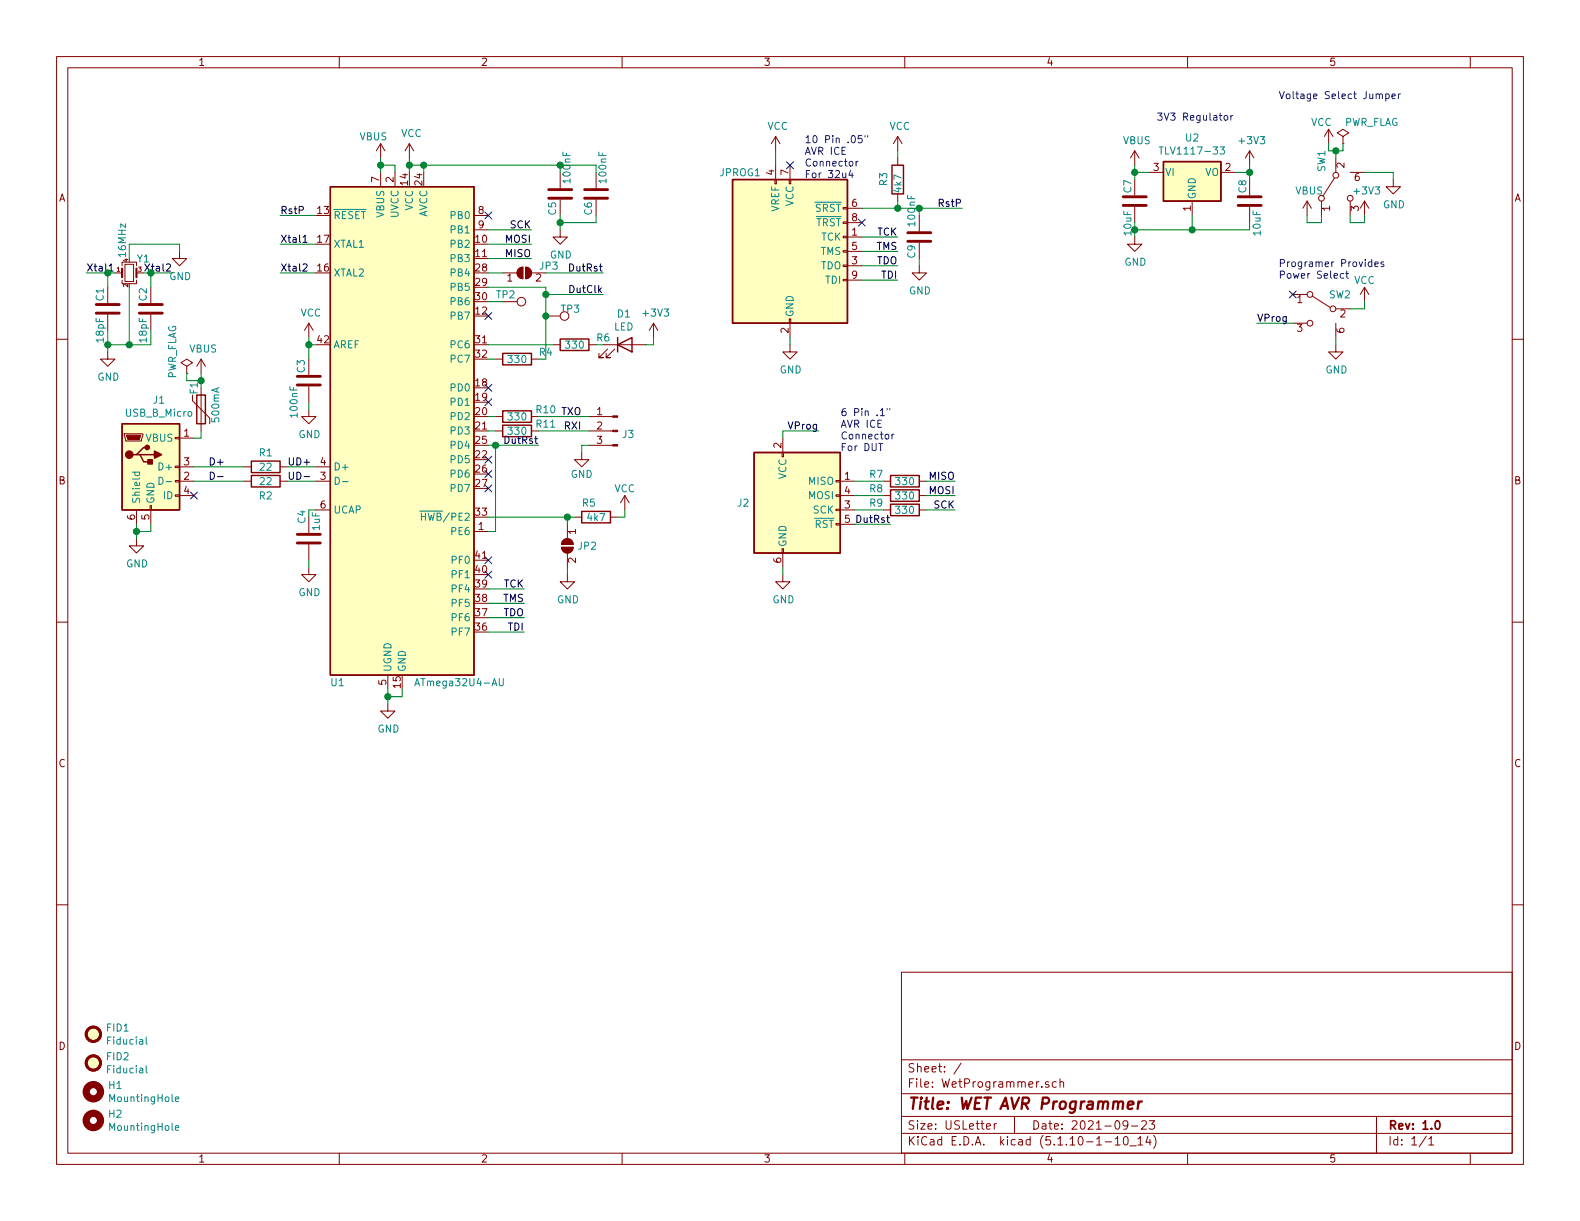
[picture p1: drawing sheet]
<svg xmlns="http://www.w3.org/2000/svg" width="279mm" height="216mm" viewBox="0 0 279 216" stroke-linecap="round" stroke-linejoin="round" font-family="sans-serif">
<g fill="none" stroke="#840000" stroke-width=".18">
<path d="M10 10h259.4v195.9h-259.4zM12 12h255.4v191.9h-255.4zM60 10v2M110 10v2M160 10v2M210 10v2M260 10v2M67.3 25.4l-.8 1.3M67.3 25.4v2.5M67.3 30.5v2.5M67.3 25.4l.8 1.3M69.8 30.5v2.5"/>
<path d="M72.4 25.4l-.8 1.3M72.4 25.4v2.5M72.4 25.4l.8 1.3M83.8 38.1h2.6M99.1 30.5v2.8M99.1 35.3v2.8M105.4 30.5v2.8M105.4 35.3v2.8M137 31.8h.3v.7h-.3zM137.2 24.1v2.6M137.2 29.2v2.6M137.2 24.1l-.8 1.3"/>
<path d="M137.2 24.1l.7 1.3M139.6 31.8h.2v.7h-.2zM139.7 29.2v2.6M149.1 39.2h.8v.3h-.8zM149.1 36.7h.8v.3h-.8zM149.9 36.8h2.5M149.9 39.4h2.5M158.7 24.1v2.6M158.7 27.9v1.3M158.7 34.3v1.3M158.7 24.1l-.7 1.3M158.7 24.1l.8 1.3"/>
<path d="M162.6 38.1v2.8M200.7 26.7v2.5M200.7 36.6v2.8M200.7 26.7l-.8 1.2M200.7 26.7l.7 1.2M203.2 30.5h2.5M210.8 35.6v2.5M215.9 30.5h2.5M221 26.7v2.5M221 36.6v2.8M221 26.7l-.8 1.2M221 26.7l.7 1.2"/>
<path d="M231.1 35.6l-.7 1.2M231.1 35.6v2.5M231.1 35.6l.8 1.2M233.7 35.6v2.5M234.9 22.9l-.7 1.2M234.9 22.9v2.5M234.9 22.9l.8 1.2M236 31.5l-2.1 3.2M236.2 27.9v2.6M237.5 24.1l1-.6-1-.6-1 .6 1 .6v1.3M237.5 25.4h.1M238.8 35.6v2.5"/>
<path d="M238.8 30.5h2.5M241.3 35.6l-.8 1.2M241.3 35.6v2.5M241.3 35.6l.8 1.2M246.4 31.8v1.2h1.2l-1.2 1.3-1.3-1.3h1.3M10 60h2M19 50.8v2.8M19 55.6v2.8M20.3 48.3h1.3M21.6 49.5v.7h2.5v-.7M21.6 47v-.6h2.5v.6M22.1 46.7h1.5v3.1h-1.5z"/>
<path d="M24.1 48.3h1.3M26.7 50.8v2.8M26.7 55.6v2.8M31.7 44.5v1.2h1.3l-1.3 1.3-1.2-1.3h1.2M54.6 57.2v2.5M54.6 57.2l-.8 1.2M54.6 57.2l.8 1.2M83.8 40.6h2.6M88.9 48.3h2.5M91.7 47.6l.4-.3 .4-.1v2.1a1.03 1.03 0 0 1-1-.6 1.03 1.03 0 0 1 .2-1.1zM93 47.2a1.02 1.02 0 0 1 1 1.1 1.02 1.02 0 0 1-1 1zM94 48.3h2.5"/>
<path d="M96.5 55.9h2.6M99.1 40.6v1.3h1.2l-1.2 1.3-1.3-1.3h1.3M115.6 57.2l-.8 1.2M115.6 57.2v2.5M115.6 57.2l.7 1.2M139.6 56.4h.2v.8h-.2zM139.7 57.2v2.5M149.1 49.4h.8v.3h-.8zM149.1 46.9h.8v.2h-.8zM149.1 44.3h.8v.3h-.8zM149.1 41.8h.8v.2h-.8zM149.9 41.9h2.5"/>
<path d="M149.9 47h2.5M149.9 44.5h2.5M149.9 49.5h2.5M162.6 47v1.3h1.2l-1.2 1.2-1.3-1.2h1.3M162.6 42.9v2.8M200.7 41.9v1.3h1.2l-1.2 1.3-1.3-1.3h1.3M228.6 52.1h2.5M228.6 57.2h2.5M232 52.3l3.2 2.1M236.2 57.2v2.5M236.2 54.6h2.6M241.3 50.8v2.5"/>
<path d="M241.3 50.8l-.8 1.3M241.3 50.8l.8 1.3M267.4 60h2M19 62.2v1.3h1.3l-1.3 1.3-1.2-1.3h1.2M22 76.7h3.3v.3l-.3 1h-2.8zM31 77.3h.7v.3h-.7zM31.7 77.5h2.6M33 64.8l1-.7-1-.6-1 .6 1 .7v1.2M33 66h.1M34 69.9v1l3.1 3v1M35.6 63.5v2.5M35.6 69.9v6.3"/>
<path d="M35.6 63.5l-.8 1.3M35.6 63.5l.7 1.3M54.6 72.4v1.3h1.3l-1.3 1.2-1.3-1.2h1.3M54.6 63.5v2.8M54.6 68.3v2.8M87.6 76.2h1.3M87.6 73.7h1.3M87.6 63.5h1.3M94 76.2h1.2M94 73.7h1.2M94 63.5h1.2M97.8 61h1.3"/>
<path d="M104.1 78.7h4.3M104.1 76.2h4.3M104.1 73.7h4.3M104.1 61h1.3M106.7 61h7.6M107.4 61.7l-1.5 1.5h.8h-.8v-.7M108.7 61.7l-1.5 1.5h.7h-.7v-.7M138.4 77.5v2.5M139.7 61v1.2h1.3l-1.3 1.3-1.3-1.3h1.3M236.2 61v1.2h1.3l-1.3 1.3-1.3-1.3h1.3M24.1 95.3v1.2h1.3l-1.3 1.3-1.2-1.3h1.2M24.1 90.2v2.5"/>
<path d="M26.5 89.4h.3v.8h-.3zM26.7 90.2v2.5M31 87.5h.7v.3h-.7zM31 85h.7v.2h-.7zM31 82.4h.7v.3h-.7zM31.7 85.1h2.6M31.7 87.6h2.6M31.7 82.6h2.6M43.2 85.1h1.2M43.2 82.6h1.2M49.5 85.1h1.3M49.5 82.6h1.3"/>
<path d="M54.6 91.4v2.8M54.6 96.3v2.8M55.9 85.1h2.5M55.9 90.2h2.5M55.9 82.6h2.5M83.8 94h2.6M99.3 96.8h2a1.02 1.02 0 0 1-1 1 1.02 1.02 0 0 1-1-1zM99.5 95.6a1.02 1.02 0 0 1 1.2-.3 1.02 1.02 0 0 1 .6 1h-2zM100.3 92.7v2.6M100.3 97.8v2.5M101.6 91.4h1.3M102.9 80v1.3h1.2l-1.2 1.3-1.3-1.3h1.3"/>
<path d="M107.9 91.4h1.3M110.5 87.6l-.8 1.3M110.5 87.6v2.6M110.5 87.6l.8 1.3M138.3 97h.3v.8h-.3zM138.3 80h.3v.8h-.3zM138.4 97.8v2.5M147.8 92.6h.8v.2h-.8zM147.8 90h.8v.3h-.8zM147.8 87.5h.8v.3h-.8zM147.8 85h.8v.2h-.8zM148.6 85.1h2.5"/>
<path d="M148.6 90.2h2.5M148.6 87.6h2.5M148.6 92.7h2.5M156.2 85.1h1.3M156.2 90.2h1.3M156.2 87.6h1.3M162.6 85.1h1.2M162.6 90.2h1.2M162.6 87.6h1.2M10 110h2M54.6 100.3v1.3h1.3l-1.3 1.3-1.3-1.3h1.3M68.6 119.4v2.5"/>
<path d="M100.3 101.6v1.3h1.3l-1.3 1.2-1.2-1.2h1.2M138.4 101.6v1.3h1.3l-1.3 1.2-1.2-1.2h1.2M267.4 110h2M68.6 124.5v1.2h1.2l-1.2 1.3-1.3-1.3h1.3M10 160h2M267.4 160h2M159.4 171.9h108v32h-108zM159.4 197.4h108M159.4 193.4h108M159.4 187.4h108M170 188l-1.3 1.9M174.4 199.2l.8-.2-.1-.2-.4-.1-.3 .2 .1 .7h.6"/>
<path d="M175.8 198.7v1M176.2 198.7l-.3 .1-.1 .2M179.4 197.4v3M185.4 191.3a.37 .37 0 0 0-.5 .2v.2l.5 .1 .1 .2-.2 .3-.4-.1M186.8 191.3h-.4l-.3 .2 .1 .6 .2 .2 .4-.1M187.5 191.4v-.1a.37 .37 0 0 1 .6 .2v.8M187.5 190.8v1.5M199.4 198.8l-.1 .2a.48 .48 0 0 1-.6 0v-.7a.48 .48 0 0 1 .6-.1l.1 .1a1.19 1.19 0 0 1-.2 1.3l-.5 .1M200.1 199.1h1.1M201.9 198.3l.2-.1h.3l.3 .1v.3v.2l-.9 .9h.9M203.2 198.2h1l-.5 .6 .4 .1v.6l-.2 .2-.7-.2M243.4 197.4v6.5"/>
<path d="M60 203.9v2M110 203.9v2M159.4 200.4h108M160 203.9v2M195.4 201.9h1.2M197.2 201.4l.4-.4v1.5M197.2 202.5h.9M198.8 201.1l.3-.1a.94 .94 0 0 1 0 1.5l-.4-.3v-.7zM199.8 202.6h1.1M201.2 201.4l.5-.4v1.5M201.2 202.5h.9M203 200.9l-.4 1.1h1"/>
<path d="M203.4 201.5v1M204 200.8a1.71 1.71 0 0 1 0 2.2M210 203.9v2M252.2 200.9l-1.2 1.9M252.7 201.4l.4-.4v1.5M252.7 202.5h.8M260 203.9v2"/>
<circle cx="233.7" cy="35.1" r=".51"/>
<circle cx="236.2" cy="31" r=".51"/>
<circle cx="238.8" cy="35.1" r=".51"/>
<circle cx="92.2" cy="53.3" r=".76"/>
<circle cx="99.8" cy="55.9" r=".76"/>
<circle cx="231.6" cy="52.1" r=".51"/>
<circle cx="231.6" cy="57.2" r=".51"/>
<circle cx="235.7" cy="54.6" r=".51"/>
</g>
<path d="M253.9 198.3l.2-.1a.81 .81 0 0 1 .6 .6 .81 .81 0 0 1-.3 .8l-.1 .1a.79 .79 0 0 1-.4-1.4z" fill="none" stroke="#840000" stroke-width=".3"/>
<path d="M199.4 195.4l1-.2v-.4h-.6l-.3 .2v1l.1 .1 .6-.1M201.3 194.8l-.1 1.3M201.9 194.8a.55 .55 0 0 0-.6 .3" fill="none" stroke="#840000" stroke-width=".41"/>
<g fill="none" stroke="#840000" stroke-width=".51">
<path d="M97 33.5h4.1M97 35.1h4.1M103.4 33.5h4M103.4 35.1h4M198.6 36.3h4.1M198.6 34.8h4.1M218.9 36.3h4.1M218.9 34.8h4.1M17 53.8h4.1M17 55.4h4.1M24.6 53.8h4.1M24.6 55.4h4.1"/>
<path d="M160.5 41.1h4.1M160.5 42.7h4.1M52.6 66.5h4M52.6 68.1h4M52.6 96h4M52.6 94.5h4"/>
<circle cx="16.5" cy="188" r="1.27"/>
<circle cx="16.5" cy="182.9" r="1.27"/>
</g>
<g fill="#ffffc2" stroke="#ffffc2" stroke-width=".18">
<path d="M133.3 80h15.3v17.8h-15.3z"/>
<path d="M58.4 33h25.4v86.4h-25.4z"/>
<path d="M205.7 28.6h10.2v7h-10.2z"/>
<path d="M129.5 31.8h20.4v25.4h-20.4z"/>
<path d="M21.6 74.9h10.1v15.3h-10.1z"/>
<circle cx="16.5" cy="182.9" r="1.27"/>
<circle cx="16.5" cy="188" r="1.27"/>
</g>
<g fill="none" stroke="#840000" stroke-width=".25">
<path d="M58.4 33h25.4v86.4h-25.4zM129.5 31.8h20.4v25.4h-20.4zM157.7 29.2h2.1v5.1h-2.1zM205.7 28.6h10.2v7h-10.2zM99.1 59.9h5v2.1h-5zM109.2 59.7v2.5M21.6 74.9h10.1v15.3h-10.1zM26 79.1h-.6l-1.3 1.3h-.6M34.8 69.9h1.5v5h-1.5zM88.9 62.5h5.1v2h-5.1zM88.9 75.2h5.1v2h-5.1zM88.9 72.6h5.1v2.1h-5.1z"/>
<path d="M109.2 61l2.6-1.3v2.5zM24.1 80.4h.7l.6 1.3h1.3M24.8 80.4h2.5M44.4 81.5h5.1v2.1h-5.1zM44.4 84.1h5.1v2h-5.1zM102.9 90.4h5v2.1h-5zM133.3 80h15.3v17.8h-15.3zM157.5 89.2h5.1v2h-5.1zM157.5 86.6h5.1v2h-5.1zM157.5 84.1h5.1v2h-5.1z"/>
</g>
<path d="M21.6 47.5v1.5M24.1 47.5v1.5" fill="none" stroke="#840000" stroke-width=".38"/>
<g fill="#840000" stroke="#840000" stroke-width=".18">
<path d="M108.4 78.6h.8v.3h-.8z"/>
<path d="M108.4 76.1h.8v.2h-.8z"/>
<path d="M108.4 73.5h.8v.3h-.8z"/>
<path d="M22.4 77h2.5l-.3 .7h-2z"/>
<path d="M91.7 47.6l.4-.3 .4-.1v2.1a1.03 1.03 0 0 1-1-.6 1.03 1.03 0 0 1 .2-1.1z"/>
<path d="M93 47.2a1.02 1.02 0 0 1 1 1.1 1.02 1.02 0 0 1-1 1z"/>
<path d="M99.5 95.6a1.02 1.02 0 0 1 1.2-.3 1.02 1.02 0 0 1 .6 1h-2z"/>
<path d="M99.3 96.8h2a1.02 1.02 0 0 1-1 1 1.02 1.02 0 0 1-1-1z"/>
</g>
<g fill="none" stroke="#840000" stroke-width="1.3">
<circle cx="16.5" cy="193" r="1.27"/>
<circle cx="16.5" cy="198.1" r="1.27"/>
</g>
<g fill="none" stroke="#008484" stroke-width=".18">
<path d="M205 26h.7M215.7 26h.8l-.4 .5 .4 .1v.4l-.2 .3-.6-.2M23.4 83.5h1.3M23.9 83.5v.4l.2 .2 .5-.1v-.5M28.1 84.4a.64 .64 0 0 1 .7 .6 .64 .64 0 0 1-.7 .6zM29.4 85.2h1M59.3 84.4a.64 .64 0 0 1 .7 .6 .64 .64 0 0 1-.7 .6zM60.6 85.2h.9M74.2 90.4h1.3M74.5 90.7v1.3M74.5 91.3h.7M88.3 120v1l.2 .3 .4-.1 .1-.2v-1"/>
<path d="M73.4 121.3l.4-1.3 .4 1.3M73.5 120.9h.6M25.9 183.4v1.1l.1 .1M25.9 188.4v1.1l.1 .2M31 199.4l.6-.1v-.2l-.4-.1-.2 .2 .1 .6h.5M31 194.4l.6-.1v-.3h-.4l-.2 .1 .1 .6h.5"/>
</g>
<g fill="#840000" stroke="#840000" stroke-width=".25">
<path d="M26.2 81.3h.7v.7h-.7z"/>
<path d="M27.3 79.8l1.3 .6-1.3 .6z"/>
<circle cx="22.9" cy="80.4" r=".63"/>
<circle cx="26" cy="79.1" r=".38"/>
</g>
<g fill="none" stroke="#008400" stroke-width=".18">
<path d="M49.5 38.1h6.4M67.3 29.2h2.5v1.3M67.3 27.9v2.6M72.4 29.2h33M72.4 27.9v2.6M74.9 29.2v1.3M99.1 38.1v2.5M105.4 38.1v1.3h-6.3M137.2 26.7v2.5M152.4 36.8h17.8M158.7 26.7v1.2M158.7 35.6v1.2"/>
<path d="M162.6 36.8v1.3M200.7 30.5h2.5M200.7 29.2v2.6M210.8 38.1v2.5M218.4 30.5h2.6M221 39.4v1.2h-20.3M221 29.2v2.6M231.1 38.1v1.3h2.6v-1.3M234.9 25.4v1.3h2.6v-1.3M236.2 26.7v1.2M238.8 38.1v1.3h2.5v-1.3M241.3 30.5h5.1v1.3"/>
<path d="M15.2 48.3h5.1M19 48.3v2.5M19 58.4v3.8M22.9 43.2h8.8v1.3M22.9 50.8v10.2M25.4 48.3h5.1M26.7 58.4v2.6h-7.7M26.7 48.3v2.5M49.5 48.3h6.4M49.5 43.2h6.4M54.6 59.7v3.8M86.4 50.8h10.1v12.7"/>
<path d="M86.4 48.3h2.5M86.4 53.3h2.5M86.4 43.2h7.6M86.4 40.6h7.6M86.4 45.7h7.6M96.5 48.3h10.2M96.5 52.1h10.2M115.6 59.7v1.3h-1.3M139.7 59.7v1.3M152.4 49.5h6.3M152.4 47h6.3M152.4 44.5h6.3"/>
<path d="M152.4 41.9h6.3M162.6 45.7v1.3M222.2 57.2h6.4M236.2 59.7v1.3M241.3 53.3v1.3h-2.5M33 66v1.3h2.6M35.6 66v2.6M35.6 76.2v1.3h-1.3M54.6 71.1v1.3M54.6 61h1.3M86.4 61h11.4M86.4 78.7h8.8"/>
<path d="M86.4 76.2h1.2M86.4 73.7h1.2M86.4 63.5h1.2M87.6 78.7v15.3h-1.2M95.2 76.2h8.9M95.2 73.7h8.9M104.1 78.7h-1.2v1.3M144.8 76.2h-6.4v1.3M24.1 92.7v2.6M26.7 92.7v1.3h-2.6M34.3 85.1h8.9M34.3 82.6h8.9"/>
<path d="M50.8 85.1h5.1M50.8 82.6h5.1M54.6 99.1v1.2M54.6 90.2h1.3M86.4 91.4h15.2M100.3 91.4v1.3M110.5 90.2v1.2h-1.3M151.1 85.1h5.1M151.1 87.6h5.1M151.1 90.2h5.1M151.1 92.7h6.4M163.8 85.1h5.1"/>
<path d="M163.8 87.6h5.1M163.8 90.2h5.1M86.4 111.8h6.3M86.4 109.2h6.3M86.4 106.7h6.3M86.4 104.1h6.3M100.3 100.3v1.3M138.4 100.3v1.3M68.6 121.9v2.6M71.1 121.9v1.3h-2.5"/>
</g>
<path d="M19.3 47l.4-.3v1.2M19.3 47.9h.7M25.6 46.7l.9 1.2M26.5 46.7l-.9 1.2M53.6 46.8l.5-.1 .2 .3v.2l-.8 .7h.8M53.6 41.9l.3-.3v1.2M53.6 42.8h.7M37.2 83.5a.64 .64 0 0 1 .7 .6 .64 .64 0 0 1-.7 .7zM38.5 84.3h.9M53.8 84.3h.9" fill="none" stroke="#000" stroke-width=".18"/>
<g fill="none" stroke="#0000c2" stroke-width=".18">
<path d="M245.1 16.7l.3-.1 .3 .2-.2 .6h-.4M245.1 16.6v1.3M246.2 17l.5-.1v-.2l-.4-.1-.1 .2v.6h.5M247.3 16.6v.8M247.6 16.6l-.3 .2M150.4 30.1l-.3 .9h.8M150.7 30.6v.8M151.4 28.5v.9M151.7 28.5l-.2 .1-.1 .2M152.4 24h-.6l-.1 .6 .5-.1 .3 .2v.3l-.3 .2-.5-.1M153 24v.2M153.4 24v.2"/>
<path d="M216.6 20.5l.3-.1 .2 .3-.1 .5-.3 .1-.2-.2zM217.7 20.4v.9M218 20.4l-.3 .3M237.6 48.4h-.3l-.3 .2 .1 .5h.5M238 48.4h.5M238.2 47.9v1.1l.3 .2M242.6 46.4l-.4-.1-.2 .2 .1 .6h.5M242.6 45.9v1.2M243.1 46.7l.6-.1v-.2l-.4-.1-.2 .2 .1 .6h.5M244.7 46.4l-.3-.1-.2 .2 .1 .2 .4 .1v.3h-.5M155.4 78.4h.7M155.7 72.6l.3-.4v1.3"/>
<path d="M155.7 73.5h.7M156.9 72.2v.3M157.4 72.2v.3M157.7 76.8v.8M158.1 76.8h-.3l-.1 .2"/>
</g>
<g fill="#008400" stroke="#008400" stroke-width=".25">
<circle cx="200.7" cy="40.6" r=".51"/>
<circle cx="74.9" cy="29.2" r=".51"/>
<circle cx="26.7" cy="48.3" r=".51"/>
<circle cx="236.2" cy="26.7" r=".51"/>
<circle cx="19" cy="48.3" r=".51"/>
<circle cx="67.3" cy="29.2" r=".51"/>
<circle cx="200.7" cy="30.5" r=".51"/>
<circle cx="221" cy="30.5" r=".51"/>
<circle cx="210.8" cy="40.6" r=".51"/>
<circle cx="22.9" cy="61" r=".51"/>
<circle cx="24.1" cy="94" r=".51"/>
<circle cx="68.6" cy="123.2" r=".51"/>
<circle cx="96.5" cy="55.9" r=".51"/>
<circle cx="96.5" cy="52.1" r=".51"/>
<circle cx="72.4" cy="29.2" r=".51"/>
<circle cx="19" cy="61" r=".51"/>
<circle cx="35.6" cy="67.3" r=".51"/>
<circle cx="54.6" cy="61" r=".51"/>
<circle cx="100.3" cy="91.4" r=".51"/>
<circle cx="99.1" cy="29.2" r=".51"/>
<circle cx="87.6" cy="78.7" r=".51"/>
<circle cx="99.1" cy="39.4" r=".51"/>
<circle cx="162.6" cy="36.8" r=".51"/>
<circle cx="158.8" cy="36.8" r=".51"/>
</g>
<g fill="none" stroke="#000084" stroke-width=".18">
<path d="M85.8 37.5l1.2 1.2M87 37.5l-1.2 1.2M139.1 28.6l1.2 1.2M140.3 28.6l-1.2 1.2M151.8 38.8l1.2 1.2M153 38.8l-1.2 1.2M85.8 55.3l1.2 1.2M87 55.3l-1.2 1.2M228 51.5l1.2 1.2M229.2 51.5l-1.2 1.2M85.8 68l1.2 1.2M85.8 70.5l1.2 1.2"/>
<path d="M87 68l-1.2 1.2M87 70.5l-1.2 1.2M33.7 87l1.2 1.2M34.9 87l-1.2 1.2M85.8 80.7l1.2 1.2M85.8 83.2l1.2 1.2M85.8 85.8l1.2 1.2M85.8 98.5l1.2 1.2M87 80.7l-1.2 1.2M87 83.2l-1.2 1.2M87 85.8l-1.2 1.2M87 98.5l-1.2 1.2"/>
<path d="M85.8 101l1.2 1.2M87 101l-1.2 1.2"/>
</g>
<text font-size="2.8" fill="#840000" x="160.4" y="196.2">Title: WET AVR Programmer</text>
<g font-size="2.1" fill="#840000">
<text x="160.4" y="189.6">Sheet: /</text>
<text x="160.4" y="192.3">File: WetProgrammer.sch</text>
<text x="160.4" y="202.5">KiCad E.D.A. kicad (5.1.10-1-10_14)</text>
<text x="160.4" y="199.7">Size: USLetter</text>
<text x="182.4" y="199.7">Date: 2021-09-23</text>
<text x="245.4" y="199.7">Rev: 1.0</text>
<text x="245.4" y="202.5">Id: 1/1</text>
</g>
<g font-size="1.8" fill="#840000">
<text x="35" y="11.6">1</text>
<text x="85" y="11.6">2</text>
<text x="135" y="11.6">3</text>
<text x="185" y="11.6">4</text>
<text x="235" y="11.6">5</text>
<text x="237.7" y="29.7" transform="rotate(-90 237.7 29.7)">2</text>
<text x="10.4" y="35.6">A</text>
<text x="67.1" y="32.2" transform="rotate(-90 67.1 32.2)">7</text>
<text x="69.6" y="32.2" transform="rotate(-90 69.6 32.2)">2</text>
<text x="72.1" y="32.7" transform="rotate(-90 72.1 32.7)">14</text>
<text x="74.7" y="32.7" transform="rotate(-90 74.7 32.7)">24</text>
<text x="136.9" y="31" transform="rotate(-90 136.9 31)">4</text>
<text x="139.4" y="31" transform="rotate(-90 139.4 31)">7</text>
<text x="204" y="30.2">3</text>
<text x="216.7" y="30.2">2</text>
<text x="239.5" y="32">6</text>
<text x="267.8" y="35.6">A</text>
<text x="56.2" y="37.8">13</text>
<text x="84.6" y="37.8">8</text>
<text x="84.6" y="40.4">9</text>
<text x="150.6" y="41.7">1</text>
<text x="150.6" y="36.6">6</text>
<text x="150.6" y="39.1">8</text>
<text x="210.6" y="37.3" transform="rotate(-90 210.6 37.3)">1</text>
<text x="235.2" y="37.3" transform="rotate(-90 235.2 37.3)">1</text>
<text x="240.3" y="37.3" transform="rotate(-90 240.3 37.3)">3</text>
<text x="56.2" y="42.9">17</text>
<text x="84.1" y="42.9">10</text>
<text x="84.1" y="45.5">11</text>
<text x="150.6" y="46.7">3</text>
<text x="150.6" y="44.2">5</text>
<text x="56.2" y="48">16</text>
<text x="84.1" y="48">28</text>
<text x="84.1" y="50.5">29</text>
<text x="84.1" y="53.1">30</text>
<text x="89.7" y="49.8">1</text>
<text x="94.8" y="49.8">2</text>
<text x="150.6" y="49.3">9</text>
<text x="229.4" y="53.6">1</text>
<text x="84.1" y="55.6">12</text>
<text x="139.4" y="58.9" transform="rotate(-90 139.4 58.9)">2</text>
<text x="229.4" y="58.7">3</text>
<text x="237" y="56.1">2</text>
<text x="237.7" y="58.9" transform="rotate(-90 237.7 58.9)">6</text>
<text x="56.2" y="60.7">42</text>
<text x="84.1" y="60.7">31</text>
<text x="84.1" y="63.2">32</text>
<text x="84.1" y="68.3">18</text>
<text x="84.1" y="70.9">19</text>
<text x="32.5" y="77.2">1</text>
<text x="84.1" y="73.4">20</text>
<text x="84.1" y="75.9">21</text>
<text x="105.6" y="73.4">1</text>
<text x="105.6" y="75.9">2</text>
<text x="32.5" y="82.3">3</text>
<text x="56.7" y="82.3">4</text>
<text x="84.1" y="81">22</text>
<text x="84.1" y="78.5">25</text>
<text x="84.1" y="83.6">26</text>
<text x="105.6" y="78.5">3</text>
<text x="138.2" y="79.2" transform="rotate(-90 138.2 79.2)">2</text>
<text x="10.4" y="85.6">B</text>
<text x="32.5" y="84.8">2</text>
<text x="32.5" y="87.4">4</text>
<text x="56.7" y="84.8">3</text>
<text x="56.7" y="89.9">6</text>
<text x="84.1" y="86.1">27</text>
<text x="149.4" y="84.8">1</text>
<text x="149.4" y="89.9">3</text>
<text x="149.4" y="87.4">4</text>
<text x="267.8" y="85.6">B</text>
<text x="23.9" y="91.9" transform="rotate(-90 23.9 91.9)">6</text>
<text x="26.4" y="91.9" transform="rotate(-90 26.4 91.9)">5</text>
<text x="84.1" y="91.2">33</text>
<text x="84.6" y="93.7">1</text>
<text x="101.9" y="94.5" transform="rotate(-90 101.9 94.5)">1</text>
<text x="149.4" y="92.5">5</text>
<text x="84.1" y="101.3">40</text>
<text x="84.1" y="98.8">41</text>
<text x="101.9" y="99.5" transform="rotate(-90 101.9 99.5)">2</text>
<text x="138.2" y="99.5" transform="rotate(-90 138.2 99.5)">6</text>
<text x="84.1" y="106.4">38</text>
<text x="84.1" y="103.9">39</text>
<text x="84.1" y="111.5">36</text>
<text x="84.1" y="109">37</text>
<text x="68.3" y="121.1" transform="rotate(-90 68.3 121.1)">5</text>
<text x="70.9" y="121.6" transform="rotate(-90 70.9 121.6)">15</text>
<text x="10.4" y="135.6">C</text>
<text x="267.8" y="135.6">C</text>
<text x="10.4" y="185.6">D</text>
<text x="267.8" y="185.6">D</text>
<text x="35" y="205.5">1</text>
<text x="85" y="205.5">2</text>
<text x="135" y="205.5">3</text>
<text x="185" y="205.5">4</text>
<text x="235" y="205.5">5</text>
</g>
<g font-size="1.8" fill="#0000c2">
<text x="226.1" y="17.5">Voltage Select Jumper</text>
<text x="204.5" y="21.3">3V3 Regulator</text>
<text x="142.2" y="25.3">10 Pin .05&quot;</text>
<text x="142.2" y="27.4">AVR ICE</text>
<text x="142.2" y="29.4">Connector</text>
<text x="142.2" y="31.5">For 32u4</text>
<text x="226.1" y="47.2">Programer Provides</text>
<text x="226.1" y="49.3">Power Select</text>
<text x="148.6" y="73.6">6 Pin .1&quot;</text>
<text x="148.6" y="75.6">AVR ICE</text>
<text x="148.6" y="77.7">Connector</text>
<text x="148.6" y="79.8">For DUT</text>
</g>
<g font-size="1.8" fill="#008484">
<text x="135.7" y="23">VCC</text>
<text x="157.3" y="23">VCC</text>
<text x="231.8" y="22.3">VCC</text>
<text x="237.6" y="22.3">PWR_FLAG</text>
<text x="63.6" y="24.8">VBUS</text>
<text x="70.9" y="24.2">VCC</text>
<text x="198.6" y="25.5">VBUS</text>
<text x="205.9" y="27.3">TLV1117-33</text>
<text x="209.7" y="25">U2</text>
<text x="219.3" y="25.5">+3V3</text>
<text x="127.3" y="31.2">JPROG1</text>
<text x="156.9" y="32.8" transform="rotate(-90 156.9 32.8)">R3</text>
<text x="159.4" y="34" transform="rotate(-90 159.4 34)">4k7</text>
<text x="200.1" y="34.1" transform="rotate(-90 200.1 34.1)">C7</text>
<text x="206" y="31.1">VI</text>
<text x="211.5" y="35.3" transform="rotate(-90 211.5 35.3)">GND</text>
<text x="213.1" y="31.1">VO</text>
<text x="220.4" y="34.1" transform="rotate(-90 220.4 34.1)">C8</text>
<text x="229.1" y="34.4">VBUS</text>
<text x="234.4" y="30.4" transform="rotate(-90 234.4 30.4)">SW1</text>
<text x="239.6" y="34.4">+3V3</text>
<text x="58.9" y="38.7">RESET</text>
<text x="67.9" y="38.4" transform="rotate(-90 67.9 38.4)">VBUS</text>
<text x="70.5" y="38.5" transform="rotate(-90 70.5 38.5)">UVCC</text>
<text x="73" y="37.3" transform="rotate(-90 73 37.3)">VCC</text>
<text x="75.6" y="38.5" transform="rotate(-90 75.6 38.5)">AVCC</text>
<text x="79.9" y="38.7">PB0</text>
<text x="79.9" y="41.3">PB1</text>
<text x="98.3" y="38" transform="rotate(-90 98.3 38)">C5</text>
<text x="104.7" y="38" transform="rotate(-90 104.7 38)">C6</text>
<text x="137.8" y="37.5" transform="rotate(-90 137.8 37.5)">VREF</text>
<text x="140.3" y="36.5" transform="rotate(-90 140.3 36.5)">VCC</text>
<text x="144.1" y="37.5">SRST</text>
<text x="144.2" y="40">TRST</text>
<text x="161.8" y="39.8" transform="rotate(-90 161.8 39.8)">100nF</text>
<text x="222.9" y="41.6" transform="rotate(-90 222.9 41.6)">10uF</text>
<text x="244.6" y="36.8">GND</text>
<text x="24.3" y="46.4">Y1</text>
<text x="58.9" y="43.8">XTAL1</text>
<text x="79.9" y="43.8">PB2</text>
<text x="79.9" y="46.4">PB3</text>
<text x="95.5" y="47.7">JP3</text>
<text x="97.2" y="45.7">GND</text>
<text x="145.1" y="47.6">TDO</text>
<text x="145.1" y="45.1">TMS</text>
<text x="145.2" y="42.5">TCK</text>
<text x="161.8" y="45.6" transform="rotate(-90 161.8 45.6)">C9</text>
<text x="198.8" y="47">GND</text>
<text x="18.3" y="53.2" transform="rotate(-90 18.3 53.2)">C1</text>
<text x="26" y="53.2" transform="rotate(-90 26 53.2)">C2</text>
<text x="29.9" y="49.5">GND</text>
<text x="58.9" y="48.9">XTAL2</text>
<text x="79.9" y="48.9">PB4</text>
<text x="79.9" y="51.4">PB5</text>
<text x="79.9" y="54">PB6</text>
<text x="87.8" y="52.8">TP2</text>
<text x="146" y="50.2">TDI</text>
<text x="160.7" y="52.1">GND</text>
<text x="235.1" y="52.8">SW2</text>
<text x="239.4" y="50.2">VCC</text>
<text x="53.1" y="56">VCC</text>
<text x="79.9" y="56.5">PB7</text>
<text x="99.2" y="55.3">TP3</text>
<text x="108.6" y="58.4">LED</text>
<text x="109.2" y="56.1">D1</text>
<text x="113.9" y="56">+3V3</text>
<text x="140.3" y="56.1" transform="rotate(-90 140.3 56.1)">GND</text>
<text x="18.3" y="60.5" transform="rotate(-90 18.3 60.5)">18pF</text>
<text x="26" y="60.5" transform="rotate(-90 26 60.5)">18pF</text>
<text x="33.5" y="62.3">VBUS</text>
<text x="53.9" y="65.9" transform="rotate(-90 53.9 65.9)">C3</text>
<text x="58.9" y="61.6">AREF</text>
<text x="79.9" y="61.6">PC6</text>
<text x="79.9" y="64.1">PC7</text>
<text x="90" y="64.2">330</text>
<text x="100.1" y="61.6">330</text>
<text x="17.2" y="67.3">GND</text>
<text x="27.2" y="71.4">J1</text>
<text x="31.2" y="67.2" transform="rotate(-90 31.2 67.2)">PWR_FLAG</text>
<text x="35" y="69.6" transform="rotate(-90 35 69.6)">F1</text>
<text x="79.9" y="69.2">PD0</text>
<text x="79.9" y="71.8">PD1</text>
<text x="137.9" y="66">GND</text>
<text x="234.4" y="66">GND</text>
<text x="22.3" y="73.7">USB_B_Micro</text>
<text x="38.8" y="74.5" transform="rotate(-90 38.8 74.5)">500mA</text>
<text x="52.6" y="73.7" transform="rotate(-90 52.6 73.7)">100nF</text>
<text x="52.8" y="77.5">GND</text>
<text x="79.9" y="74.3">PD2</text>
<text x="79.9" y="76.8">PD3</text>
<text x="90" y="76.9">330</text>
<text x="90" y="74.3">330</text>
<text x="94.9" y="75.6">R11</text>
<text x="110.1" y="77.4">J3</text>
<text x="25.8" y="78.1">VBUS</text>
<text x="28.4" y="83.2">D+</text>
<text x="45.9" y="80.7">R1</text>
<text x="46" y="83.2">22</text>
<text x="58.9" y="83.2">D+</text>
<text x="79.9" y="81.9">PD5</text>
<text x="79.9" y="79.4">PD4</text>
<text x="24.8" y="89.2" transform="rotate(-90 24.8 89.2)">Shield</text>
<text x="27.3" y="89.2" transform="rotate(-90 27.3 89.2)">GND</text>
<text x="29" y="88.3">ID</text>
<text x="45.9" y="88.3">R2</text>
<text x="46" y="85.8">22</text>
<text x="79.9" y="84.5">PD6</text>
<text x="79.9" y="87">PD7</text>
<text x="100.9" y="84.5">GND</text>
<text x="103" y="89.6">R5</text>
<text x="108.6" y="87">VCC</text>
<text x="130.5" y="89.6">J2</text>
<text x="139.1" y="84.8" transform="rotate(-90 139.1 84.8)">VCC</text>
<text x="143.1" y="85.7">MISO</text>
<text x="143.1" y="88.3">MOSI</text>
<text x="153.8" y="89.6">R9</text>
<text x="153.8" y="87">R8</text>
<text x="153.8" y="84.5">R7</text>
<text x="158.5" y="88.3">330</text>
<text x="158.5" y="85.8">330</text>
<text x="56.6" y="93.8" transform="rotate(-90 56.6 93.8)">1uF</text>
<text x="58.9" y="90.8">UCAP</text>
<text x="75.3" y="92.1">HWB/PE2</text>
<text x="80" y="94.6">PE6</text>
<text x="103.9" y="92.1">4k7</text>
<text x="143.8" y="90.8">SCK</text>
<text x="144" y="93.3">RST</text>
<text x="158.5" y="90.9">330</text>
<text x="22.3" y="100.3">GND</text>
<text x="80.1" y="99.7">PF0</text>
<text x="102.3" y="97.2">JP2</text>
<text x="139.1" y="96.8" transform="rotate(-90 139.1 96.8)">GND</text>
<text x="52.8" y="105.4">GND</text>
<text x="80.1" y="107.3">PF5</text>
<text x="80.1" y="104.8">PF4</text>
<text x="80.1" y="102.2">PF1</text>
<text x="98.5" y="106.7">GND</text>
<text x="136.6" y="106.7">GND</text>
<text x="80.1" y="112.4">PF7</text>
<text x="80.1" y="109.9">PF6</text>
<text x="69.2" y="118.9" transform="rotate(-90 69.2 118.9)">UGND</text>
<text x="71.8" y="118.9" transform="rotate(-90 71.8 118.9)">GND</text>
<text x="58.6" y="121.3">U1</text>
<text x="74.1" y="121.3">ATmega32U4-AU</text>
<text x="66.8" y="129.5">GND</text>
<text x="18.9" y="182.4">FID1</text>
<text x="19.2" y="184.7">Fiducial</text>
<text x="18.9" y="187.5">FID2</text>
<text x="19.2" y="189.8">Fiducial</text>
<text x="19.3" y="197.6">H2</text>
<text x="19.3" y="192.6">H1</text>
<text x="19.6" y="194.9">MountingHole</text>
<text x="19.6" y="199.9">MountingHole</text>
</g>
<g font-size="1.8" fill="#008400">
<text x="100.9" y="32.2" transform="rotate(-90 100.9 32.2)">100nF</text>
<text x="107.2" y="32.2" transform="rotate(-90 107.2 32.2)">100nF</text>
<text x="200.1" y="41.6" transform="rotate(-90 200.1 41.6)">10uF</text>
<text x="22.3" y="45.3" transform="rotate(-90 22.3 45.3)">16MHz</text>
<text x="95.4" y="62.9">R4</text>
<text x="105.6" y="60.4">R6</text>
<text x="54" y="92.5" transform="rotate(-90 54 92.5)">C4</text>
</g>
<g font-size="1.8">
<text x="49.5" y="37.8">RstP</text>
<text x="90.2" y="40.4">SCK</text>
<text x="155.1" y="41.7">TCK</text>
<text x="166.1" y="36.6">RstP</text>
<text x="49.5" y="42.9">Xtal1</text>
<text x="89.5" y="45.5">MISO</text>
<text x="89.5" y="42.9">MOSI</text>
<text x="155" y="46.7">TDO</text>
<text x="155" y="44.2">TMS</text>
<text x="15.2" y="48">Xtal1</text>
<text x="26.3" y="48">Xtal2</text>
<text x="49.5" y="48">Xtal2</text>
<text x="100.9" y="48">DutRst</text>
<text x="101" y="51.8">DutClk</text>
<text x="155.9" y="49.3">TDI</text>
<text x="222.2" y="56.9">VProg</text>
<text x="94.9" y="73.1">R10 TXO</text>
<text x="99.9" y="75.9">RXI</text>
<text x="139.6" y="75.9">VProg</text>
<text x="36.8" y="82.3">D+</text>
<text x="50.8" y="82.3">UD+</text>
<text x="89.5" y="78.5">DutRst</text>
<text x="50.8" y="84.8">UD-</text>
<text x="164.4" y="84.8">MISO</text>
<text x="164.4" y="87.4">MOSI</text>
<text x="165.2" y="89.9">SCK</text>
<text x="151.7" y="92.5">DutRst</text>
<text x="89" y="106.4">TMS</text>
<text x="89.1" y="103.9">TCK</text>
<text x="89" y="109">TDO</text>
<text x="89.9" y="111.5">TDI</text>
</g>
<g font-size="1.1" fill="#840000">
<text x="22.6" y="46.3" transform="rotate(-90 22.6 46.3)">4</text>
<text x="20.7" y="48">1</text>
<text x="22.6" y="50.7" transform="rotate(-90 22.6 50.7)">2</text>
<text x="24.5" y="48">3</text>
</g>
</svg>
